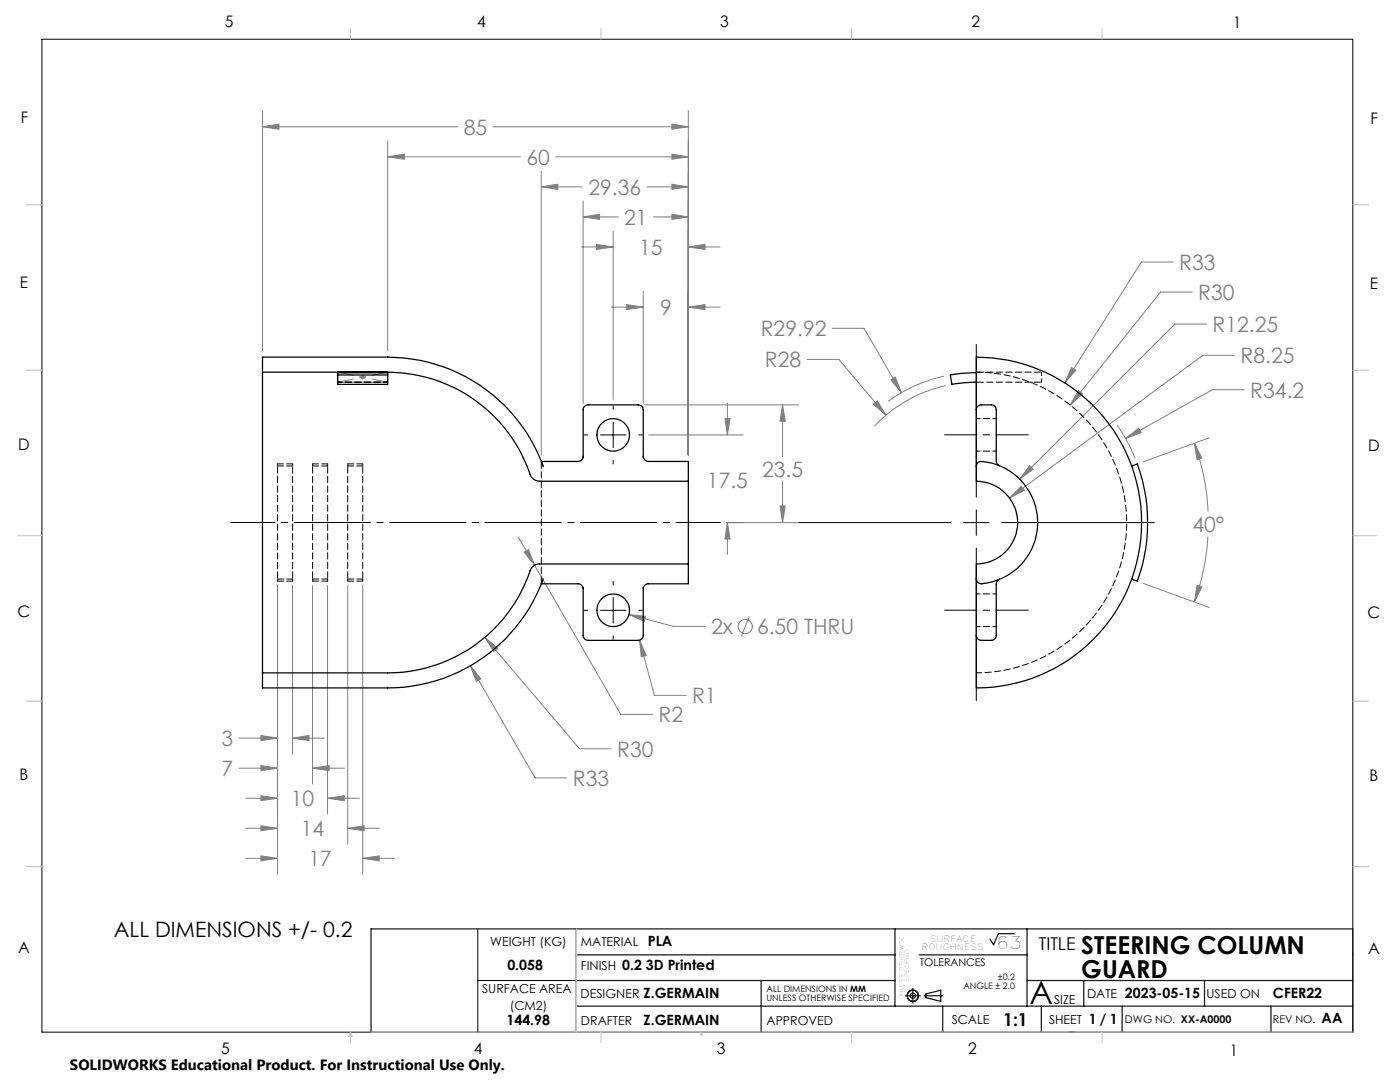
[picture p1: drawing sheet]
<svg xmlns="http://www.w3.org/2000/svg" width="279mm" height="216mm" viewBox="0 0 279 216" stroke-linecap="round" stroke-linejoin="round" font-family="sans-serif">
<g fill="none" stroke="#808080" stroke-width=".2">
<path d="M52.4 25.3l3.3-.5v1zM52.4 22.1v47.9M52.4 25.3h39M77.4 31.3l3.3-.5v1zM77.4 28.1v41.9M77.4 31.3h26.5M98.4 25.3h39M108 37.3l3.3-.5v1zM108 34.1v56.7M108 37.3h8.2M110.9 31.3h26.5M129.2 37.3h8.2"/>
<path d="M134.1 36.8l3.3 .5-3.3 .5zM134.1 30.8l3.3 .5-3.3 .5zM134.1 24.8l3.3 .5-3.3 .5zM137.4 22.1v68.7M116 49.3h6.4M116.4 43.3l3.3-.5v1zM116.4 40.1v40.4M116.4 43.3h7M119.1 48.8l3.3 .5-3.3 .5zM122.4 46.1v33.6M128.4 58.1v22.4M130.4 43.3h7"/>
<path d="M134.1 42.8l3.3 .5-3.3 .5zM137.4 49.3l3.3-.5v1zM137.4 49.3h6.3M234.1 52.3h-6.3l-15.3 24.1M237.9 58.3h-6.3l-18 22.6M71.9 75.3h1M72 74.9l.7 .7M72.4 74.8v1M72.7 74.9l-.7 .7M122 61.3h6.4M125.1 60.8l3.3 .5-3.3 .5zM137.4 61.3l3.3-.5v1z"/>
<path d="M137.4 61.3h6.3M161.1 71.7h6.3l9.4 11.2M166.1 65.5h6.3l7.5 12.9M177.8 75.8l.9-.6 1.2 3.2zM188.4 75.1a29.7 29.7 0 0 0-11.2 5M188.7 76.9a28.2 28.2 0 0 0-14.2 8.1M213.9 73.3l.8 .6-2.2 2.5zM215.2 77.9l.8 .7-2.4 2.3zM240.8 64.7h-6.3l-31 30.9M246.4 70.9h-6.4l-38.5 28.5M248.3 77.8h-6.3l-17.4 9.7M128.7 80.8h30.6"/>
<path d="M129.4 86.8h18.9M144.7 83.5h1l-.5 3.3zM145.2 80.4v6.4M156.2 80.8l.5 3.3h-1zM156.2 80.8v10.3M156.2 96.2v8.1M174.3 80.6l.8-.6 1.7 2.9zM201.5 99.4l2.3-2.4 .6 .8zM205.5 92.9l.7 .7-2.7 2zM223 84.8a33 33 0 0 1 3.5 6.6M224.6 87.5l2.7-2.1 .5 .9zM238.4 88.4l1.5 3-1 .3z"/>
<path d="M238.4 88.4a46.4 46.4 0 0 1 2.7 13.7M241.3 87.3l-13.1 4.8M55.4 116.8v57.6M58.4 116.8v33.7M62.4 116.8v39.7M65.4 116.8v45.7M69.4 116.8v51.7M72.4 116.8v57.6M103.5 107.3l20.4 35.3h6.3M104.6 110.2l.9-.5 1.2 3.1zM145 104.3h14.3M145.2 104.3l.5 3.3h-1z"/>
<path d="M145.2 104.3v6.3M155.7 101h1l-.5 3.3zM228.2 116.4l13.1 4.8M238.9 116.8l1 .3-1.5 3zM241.1 107.1a46.8 46.8 0 0 1-2.7 13M93.9 132.9l2.1 2.6-.9 .5zM93.9 132.9l12.9 22.3h6.3M96.8 127.2l2.5 2.2-.8 .6zM96.8 127.2l18.8 22.2h6.4M125.5 122.6l3.3 .4-.2 1zM125.5 122.6l8.9 2.4h6.3M127.6 127.7l1.4 3.1-1 .3z"/>
<path d="M127.6 127.7l3 11h6.3M149.5 123l-1.6 4M47.7 147.3h7.7M47.7 153.3h7.7M49 159.3h6.4M52.1 146.8l3.3 .5-3.3 .5zM52.1 152.8l3.3 .5-3.3 .5zM52.1 158.8l3.3 .5-3.3 .5zM58.4 147.3l3.3-.5v1zM58.4 147.3h6.3M62.4 153.3l3.3-.5v1zM62.4 153.3h6.3"/>
<path d="M65.4 159.3l3.3-.5v1zM65.4 159.3h6.3M49 165.3h6.4M49 171.3h6.4M52.1 164.8l3.3 .5-3.3 .5zM52.1 170.8l3.3 .5-3.3 .5zM69.4 165.3l3.3-.5v1zM69.4 165.3h6.3M72.4 171.3l3.3-.5v1zM72.4 171.3h6.3"/>
<circle cx="148.7" cy="125" r="1.42"/>
</g>
<g fill="none" stroke="#191924" stroke-width=".25">
<path d="M115 185.3v20.7M115 195.7h63.6M115 190.5h63.6M151.9 195.7v10.3M178.6 185.3v15.5M180.7 198.7h3M182.2 197.2v3M183.4 190.5h21.6M184.4 198.7h3.7M184.8 198.3l2.9-.7v2.2l-2.9-.7zM202.4 186.3h-3.2l-.9 2.2-.7-1.1M205 185.3v15.5"/>
<path d="M205 195.7h65M216.3 195.7v5.1M240.4 195.7v5.1M74 206v-20.7h196v20.7M115 200.8h155M188.1 200.8v5.2M207.8 200.8v5.2M213.4 206h.9M223.9 200.8v5.2M253.6 200.8v5.2"/>
<circle cx="182.2" cy="198.7" r="1.11"/>
<circle cx="182.2" cy="198.7" r=".51"/>
</g>
<path d="M188.5 86.8h16.7M188.5 121.8h16.7" fill="none" stroke="#000" stroke-width=".2" stroke-dasharray="15.2 1.3 1.3 1.3" stroke-dashoffset="8.8"/>
<g fill="none" stroke="#000" stroke-width=".2">
<path d="M8.4 7.8h261.6v198.2h-261.6zM194.8 68.7v30.5M116.6 86.8h.7M119.8 86.8h5.1M122.4 81v.7M122.4 84.2v5.1M122.4 91.9v.7M127.5 86.8h.7M122.4 116v.7M122.4 119.2v5.1M159.3 104.3h30.5M192.3 104.3h5.1"/>
<path d="M194.8 101.7v5.1M194.8 109.4v30.4M199.9 104.3h30.5M116.6 121.8h.7M119.8 121.8h5.1M122.4 126.9v.7M127.5 121.8h.7M95.4 185.3v20.7M95.4 195.7h19.6"/>
</g>
<g fill="none" stroke="#c0c0c0" stroke-width=".2">
<path d="M70 5.7v2.1M119.9 5.7v2.1M170 5.7v2.1M220 5.7v2.1M5.2 40.9h3.2M270 40.9h3.2M5.2 73.9h3.2M270 73.9h3.2M3.6 106.9h4.8M270 106.9h4.7M5.2 139.9h3.2M270 139.9h3.2"/>
<path d="M5.2 172.9h3.2M270 172.9h3.2M115 185.3v20.7M70 206v2.1M70 206l.3 .8h-.7zM74 206h196M119.9 206v2.1M139.9 206l.3 .5h-.5zM170 206v2.1M220 206v2.1"/>
</g>
<path d="M143.7 104.3h-97.7" fill="none" stroke="#000" stroke-width=".2" stroke-dasharray="15.2 1.3 1.3 1.3" stroke-dashoffset="6.4"/>
<path d="M67.4 74.3l10 2M77.4 74.3l-10 2" fill="none" stroke="#808080" stroke-width=".2" stroke-dasharray="15.2 1.3 1.3 1.3" stroke-dashoffset="12"/>
<path d="M67.4 74.3h10v2h-10zM67.4 74.4h10" fill="none" stroke="#808080" stroke-width=".25"/>
<path d="M77.4 74.3h.1" fill="none" stroke="#808080" stroke-width=".2" stroke-dasharray="15.2 1.3 1.3 1.3"/>
<path d="M93.9 132.9l1.2 3.1 .9-.5zM96.8 127.2l1.7 2.8 .8-.6zM104.6 110.2l2.1 2.6-1.2-3.1zM127.6 127.7l.4 3.4 1-.3zM137.4 61.3l3.3-.5v1zM125.1 60.8l3.3 .5-3.3 .5zM137.4 49.3l3.3-.5v1zM119.1 48.8l3.3 .5-3.3 .5zM134.1 42.8l3.3 .5-3.3 .5zM116.4 43.3l3.3-.5v1zM134.1 36.8l3.3 .5-3.3 .5zM108 37.3l3.3-.5v1zM134.1 30.8l3.3 .5-3.3 .5zM77.4 31.3l3.3-.5v1zM134.1 24.8l3.3 .5-3.3 .5zM52.4 25.3l3.3-.5v1zM52.1 146.8l3.3 .5-3.3 .5zM58.4 147.3l3.3-.5v1zM52.1 152.8l3.3 .5-3.3 .5zM62.4 153.3l3.3-.5v1zM52.1 158.8l3.3 .5-3.3 .5zM65.4 159.3l3.3-.5v1zM52.1 164.8l3.3 .5-3.3 .5zM69.4 165.3l3.3-.5v1zM52.1 170.8l3.3 .5-3.3 .5zM72.4 171.3l3.3-.5v1zM145.2 104.3l.5 3.3h-1zM144.7 83.5h1l-.5 3.3zM155.7 101h1l-.5 3.3zM156.2 80.8l.5 3.3h-1zM125.5 122.6l3.1 1.4 .2-1zM213.9 73.3l-1.4 3.1 2.2-2.5zM215.2 77.9l-1.6 3 2.4-2.3zM205.5 92.9l-2 2.7 2.7-2zM201.5 99.4l2.9-1.6-.6-.8zM224.6 87.5l3.2-1.2-.5-.9zM177.8 75.8l2.1 2.6-1.2-3.2zM174.3 80.6l2.5 2.3-1.7-2.9zM238.9 116.8l1 .3-1.5 3zM238.4 88.4l1.5 3-1 .3z" fill="#808080"/>
<g fill="none" stroke="#000" stroke-width=".25">
<path d="M52.4 74.3v-3h25a33 33 0 0 1 31 21.8M52.4 74.3v60M52.4 74.3h25M67.4 74.4v.4M67.4 74.8v1.9h10v-1.9M67.4 74.3v.1M67.4 74.4h10M67.4 74.8h10M77.4 74.3a30.4 30.4 0 0 1 28.7 20.9l.7 .6 .9 .2h29.7M77.4 74.4v.4M77.4 74.3v.1M194.8 74.4l-2.6 .1-2.5 .3 .3 1.9 2.4-.3 2.4-.1"/>
<path d="M108 92.1h7.4M115.4 92.1l.7-.4 .3-.6v-9.3a.96 .96 0 0 1 1-1h10a.96 .96 0 0 1 1 1v9.3l.2 .5 .3 .4 .5 .1h8v3.9M137.4 96v16.5M194.8 93.1v2.9a8.3 8.3 0 0 1 8.3 8.3 8.3 8.3 0 0 1-8.3 8.2v3M194.8 93.1a.97 .97 0 0 1 1.1-1 12.2 12.2 0 0 1 11.2 12.3 12.2 12.2 0 0 1-11.6 12l-.5-.3-.2-.6M194.8 81.8a.96 .96 0 0 1 1-1h2a.96 .96 0 0 1 1 1v10.2a.97 .97 0 0 0 .7 .9M194.8 81.8v11.3M194.8 81.8v-10.5a32.9 32.9 0 0 1 33 33 32.9 32.9 0 0 1-33 32.9v-10.4M225.8 93l1.2-.4a34.4 34.4 0 0 1 0 23.4l-1.2-.4M108.4 115.5a33 33 0 0 1-31 21.8h-25v-3M137.4 112.5v4h-8.3a.96 .96 0 0 0-.7 1v9.3a.96 .96 0 0 1-1 1h-10a.96 .96 0 0 1-1-1v-9.3l-.2-.6-.6-.4h-7.6M137.4 112.5h-29.7a1.97 1.97 0 0 0-1.9 1.4 30 30 0 0 1-28.4 20.4h-25"/>
<path d="M194.8 115.5v11.3M199.5 115.6a1.07 1.07 0 0 0-.7 1v10.2a.96 .96 0 0 1-1 1h-2a.96 .96 0 0 1-1-1"/>
<circle cx="122.4" cy="86.8" r="3.2"/>
<circle cx="122.4" cy="121.8" r="3.3"/>
</g>
<path d="M108.4 93.1l-.4-1M194.9 90h4M198.9 83.5h-4M108 116.5l.4-1M198.9 118.5h-4M194.9 125h4" fill="none" stroke="#000" stroke-width=".2" stroke-dasharray="1.3 .6" stroke-dashoffset=".5"/>
<path d="M207.9 74.3h-13M207.9 76.3h-13M108 116.5v-24.4" fill="none" stroke="#000" stroke-width=".2" stroke-dasharray="1.3 .6" stroke-dashoffset="-.1"/>
<g fill="none" stroke="#000" stroke-width=".2" stroke-dasharray="1.3 .6">
<path d="M55.4 92.6v.4M58.4 93v-.4M62.4 92.6v.4M65.4 93v-.4M69.4 92.6v.4M72.4 93v-.4M108.1 92.1h-.1M116.4 91.4v-.4M128.4 91v.4M199.5 92.9h.1M55.4 116v-.5M58.4 115.5v.5"/>
<path d="M62.4 116v-.5M65.4 115.5v.5M69.4 116v-.5M72.4 115.5v.5M108 116.5h.1M116.4 117.5v-.3M128.4 117.2v.3M199.5 115.6h.1"/>
</g>
<path d="M77.4 76.3h-10" fill="none" stroke="#000" stroke-width=".2" stroke-dasharray="1.3 .6" stroke-dashoffset=".4"/>
<path d="M55.4 93h3M58.4 92.6h-3M62.4 93h3M65.4 92.6h-3M69.4 93h3M72.4 92.6h-3M55.4 115.5h3M58.4 116h-3M62.4 115.5h3M65.4 116h-3M69.4 115.5h3M72.4 116h-3" fill="none" stroke="#000" stroke-width=".2" stroke-dasharray="1.3 .6" stroke-dashoffset=".1"/>
<path d="M55.4 115.5v-22.5M58.4 115.5v-22.5M62.4 115.5v-22.5M65.4 115.5v-22.5M69.4 115.5v-22.5M72.4 115.5v-22.5" fill="none" stroke="#000" stroke-width=".2" stroke-dasharray="1.3 .6" stroke-dashoffset="-.2"/>
<path d="M194.9 134.3a30 30 0 0 0 30-30 30 30 0 0 0-30-30" fill="none" stroke="#000" stroke-width=".2" stroke-dasharray="1.3 .6" stroke-dashoffset=".2"/>
<path d="M207.9 74.3v2" fill="none" stroke="#000" stroke-width=".2" stroke-dasharray="1.3 .6" stroke-dashoffset=".6"/>
<text font-size="6.3" x="205.5" y="200.4">A</text>
<g font-size="4.9">
<text x="215.8" y="190.3">STEERING COLUMN</text>
<text x="215.8" y="195.2">GUARD</text>
</g>
<g font-size="4.2" fill="#808080">
<text x="92.5" y="26.9">85</text>
<text x="105" y="32.9">60</text>
<text x="117.4" y="38.9">29.36</text>
<text x="124.5" y="44.9">21</text>
<text x="127.5" y="50.9">15</text>
<text x="235.3" y="53.9">R33</text>
<text x="239.1" y="59.9">R30</text>
<text x="131.7" y="62.9">9</text>
<text x="151.8" y="67.1">R29.92</text>
<text x="242" y="66.2">R12.25</text>
<text x="152.7" y="73.3">R28</text>
<text x="247.6" y="72.5">R8.25</text>
<text x="249.5" y="79.3">R34.2</text>
<text x="152.1" y="95.2">23.5</text>
<text x="141.1" y="97.4">17.5</text>
<text x="238" y="106.2">40°</text>
<text x="141.9" y="126.6">2x</text>
<text x="151.1" y="126.5">6.50 THRU</text>
<text x="138.1" y="140.3">R1</text>
<text x="44.2" y="148.9">3</text>
<text x="131.4" y="144.2">R2</text>
<text x="44.2" y="154.9">7</text>
<text x="123.2" y="151">R30</text>
<text x="58" y="160.9">10</text>
<text x="114.3" y="156.8">R33</text>
<text x="60" y="166.9">14</text>
<text x="61.5" y="172.9">17</text>
</g>
<text font-size="4.2" x="22.7" y="187">ALL DIMENSIONS +/- 0.2</text>
<g font-size="3.5">
<text x="207.3" y="189.5">TITLE</text>
<text x="200.2" y="204.7">1:1</text>
</g>
<text font-size="3.4" x="198.8" y="189.5">63</text>
<g font-size="3.2">
<text x="44.8" y="5.4">5</text>
<text x="95.3" y="5.3">4</text>
<text x="143.7" y="5.4">3</text>
<text x="193.9" y="5.4">2</text>
<text x="246.1" y="5.7">1</text>
<text x="4.1" y="24.5">F</text>
<text x="273.5" y="24.7">F</text>
<text x="4" y="57.5">E</text>
<text x="273.4" y="57.6">E</text>
<text x="3.6" y="89.8">D</text>
<text x="273.1" y="90">D</text>
<text x="3.5" y="123.1">C</text>
<text x="272.9" y="123.3">C</text>
<text x="3.9" y="155.7">B</text>
<text x="273.3" y="155.9">B</text>
<text x="3.6" y="190.2">A</text>
<text x="273" y="190.3">A</text>
<text x="44.2" y="210.4">5</text>
<text x="94.6" y="210.3">4</text>
<text x="143.1" y="210.4">3</text>
<text x="193.2" y="210.3">2</text>
<text x="245.4" y="210.6">1</text>
</g>
<text font-size="3" x="14" y="213.5">SOLIDWORKS Educational Product. For Instructional Use Only.</text>
<g font-size="2.8">
<text x="129.3" y="188.7">PLA</text>
<text x="101.3" y="193.6">0.058</text>
<text x="124.2" y="193.6">0.2 3D Printed</text>
<text x="128.5" y="199.2">Z.GERMAIN</text>
<text x="224.5" y="199.2">2023-05-15</text>
<text x="254" y="199.2">CFER22</text>
<text x="101.1" y="204.5">144.98</text>
<text x="128.5" y="204.5">Z.GERMAIN</text>
<text x="217.3" y="204.4">1 / 1</text>
<text x="263.7" y="204.1">AA</text>
</g>
<g font-size="2.5">
<text x="97.9" y="188.7">WEIGHT (KG)</text>
<text x="115.9" y="188.7">MATERIAL</text>
<text x="115.9" y="193.6">FINISH</text>
<text x="96.2" y="198.1">SURFACE AREA</text>
<text x="101.8" y="201.6">(CM2)</text>
<text x="115.9" y="199.2">DESIGNER</text>
<text x="210.4" y="200.4">SIZE</text>
<text x="216.9" y="199.2">DATE</text>
<text x="240.8" y="199.2">USED ON</text>
<text x="115.9" y="204.5">DRAFTER</text>
<text x="153" y="204.5">APPROVED</text>
<text x="189.9" y="204.3">SCALE</text>
<text x="209.4" y="204.4">SHEET</text>
</g>
<g font-size="2.1">
<text x="183.6" y="192.8">TOLERANCES</text>
<text x="224.5" y="204.1">DWG NO. XX-A0000</text>
<text x="254" y="204.1">REV NO.</text>
</g>
<g font-size="1.8">
<text x="192.3" y="197.4">ANGLE ± 2.0</text>
<text x="199.1" y="195.6">±0.2</text>
<text x="153" y="198">ALL DIMENSIONS IN MM</text>
<text x="153" y="199.8">UNLESS OTHERWISE SPECIFIED</text>
</g>
<g font-size="1.7">
<text x="183.9" y="189.6">ROUGHNESS</text>
<text x="185.6" y="187.9">SURFACE</text>
</g>
<g font-size="1.1">
<text x="180.3" y="193.7" transform="rotate(-90 180.3 193.7)">OTHERWISE</text>
<text x="180.3" y="199.3" transform="rotate(-90 180.3 199.3)">UNLESS</text>
</g>
</svg>
